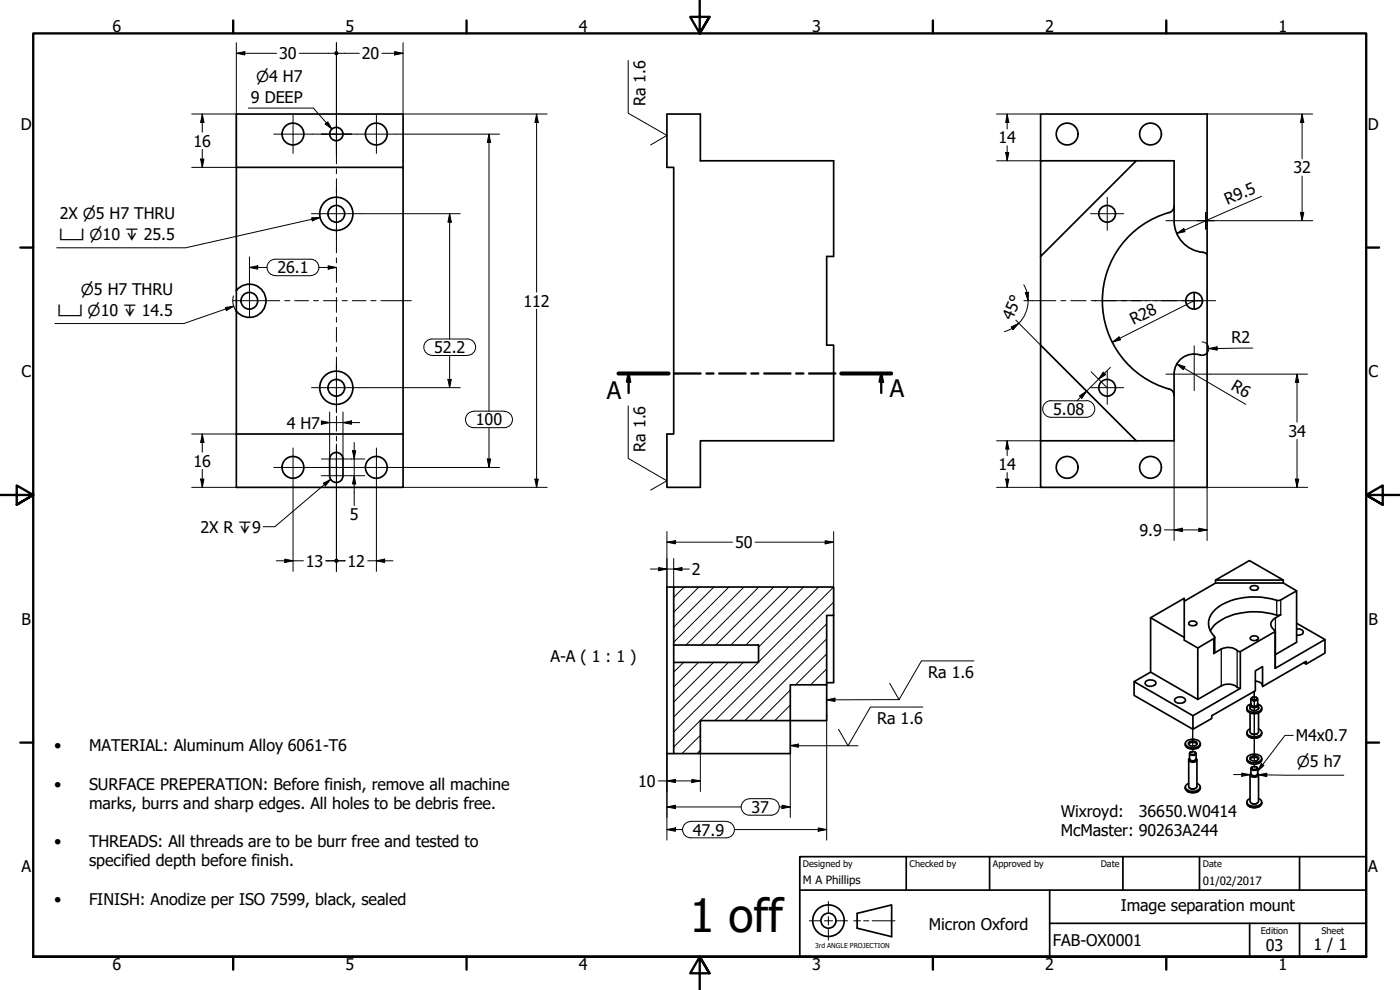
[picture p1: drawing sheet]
<svg xmlns="http://www.w3.org/2000/svg" width="420mm" height="297mm" viewBox="0 0 420 297" stroke-linecap="round" stroke-linejoin="round" font-family="sans-serif">
<!-- layer: Hatch (ISO) -->
<g fill="none" stroke="#000" stroke-width=".3">
<path d="M205.3 176.1l-3.1 3.1M209.7 176.1l-7.5 7.6M214.2 176.1l-12 12.1M218.8 176.1l-16.6 16.6M223.3 176.1l-17.4 17.4M227.7 176.1l-17.3 17.4M232.2 176.1l-17.4 17.4M236.7 176.1l-17.4 17.4M241.2 176.1l-17.4 17.4M245.7 176.1l-18.1 18.1M250.2 176.1l-22.6 22.5M205.2 198.7l-3 3"/>
<path d="M209.6 198.7l-7.4 7.5M214.1 198.7l-11.9 12M218.6 198.7l-16.4 16.4M223.1 198.7l-20.9 20.9M227.6 198.7l-25.4 25.4M248.1 196.2l-9.3 9.3M248.1 191.7l-24.5 24.5M248.1 187.2l-29 29M250.2 180.6l-35.6 35.6M237.2 216.1l-.2 .1M237.2 211.6l-4.7 4.6M237.2 207.1l-9.2 9.1"/>
<path d="M248.1 205.2l-.3 .3M248.1 200.7l-4.8 4.8M210.2 225.1l-1 1M210.2 220.6l-5.5 5.5"/>
</g>
<!-- layer: Visible (ISO) -->
<g fill="none" stroke="#000" stroke-width=".51">
<path d="M200.2 34.2h10v14h40v28.7h-2.1v26.7h2.1v28.7h-40v13.9h-10v-16h2v-80h-2zM70.9 50.2h50.1v80h-50.1M121 50.2v-16h-50.1v112h50.1v-16M312.3 48.2v-14h50v112h-50v-13.9M312.3 48.2h28.7l-28.7 28.7zM341 48.2h11.4v13.6a15.3 15.3 0 0 0 1.1 9 10.2 10.2 0 0 0 8.2 5.1l.6 .5M312.3 76.9v26.7M352.4 61.9l-.4 1.2a4.1 4.1 0 0 1-2.9 1.2 27.5 27.5 0 0 0-18.2 27.1 27.5 27.5 0 0 0 20.4 25.5l.9 .9 .2 .8M70.9 87.2a5 5 0 0 1 7.3-.6 5 5 0 0 1 0 7.3 5 5 0 0 1-7.3-.6M312.3 103.6l28.7 28.7h-28.7zM360.2 106.5a6 6 0 0 0-7.8 5.8v20h-11.4M362.3 105.9l-.8 .6h-1.3"/>
<path d="M98.9 142.8a2 2 0 0 0 2 2 2 2 0 0 0 2-2M98.9 142.7v-5a2 2 0 0 1 2-2 2 2 0 0 1 2 2v5M202.2 176.1h48v8.5h-2.1v20.9h-10.9v10.7h-27v9.9h-8v-27.4h25.4v-5.2h-25.4zM202.2 176.1h-2v50h2M364.8 174.9v-.9h20.3v.9M364.8 174l10.2-5.8 10.1 5.8M364.8 174.9h20.3M364.8 174.9l-9.4 5.5M375.5 175.9l.9-.2a.86 .86 0 0 1 1.2 .9 1.58 1.58 0 0 1-2.4-.2zM385.1 174.9l4 2.4M202.2 193.5v5.2M250.2 184.6v20.2h-2.1"/>
<path d="M345.3 185.3l10.1 5.9v.9l4.1 2.3M345.3 185.3l10.1-5.8v11.7M345.3 185.3v16.4M356.8 186.8a1.58 1.58 0 0 1 2.4 .3 1.45 1.45 0 0 1-2.5 0zM363.2 189.3a11.2 11.2 0 0 1 7.3-5 23.8 23.8 0 0 1 13 .3l.9-.1a4.3 4.3 0 0 0-3 2.7 2.51 2.51 0 0 0 1.3 2.1v.2M364.6 191.2v4.5l-.4 .4a7.3 7.3 0 0 1 4.2-1.9l1.4 .2 1.7 1 .7 .1M372.2 195.5l10.5-6v11l14.9-8.6v4l-5.6 3.3v-.8l-13.1 7.6v-6l-2.2 1.3v5.9l-13 7.5v.9l-5.7 3.2v-4.1l14.2-8.1zM375.5 191l.4-.2a1.48 1.48 0 0 1 1.8 .7 1.5 1.5 0 0 1-2.5 0zM382.7 196.5l6.4-3.8v-15.4l-4.7 2.7a2.82 2.82 0 0 1-2.7-.3 21.2 21.2 0 0 0-16.1 2.4 5.6 5.6 0 0 0-1.9 8l.7 .8 .1 .5-5 3v15.5l7-4.1a4.8 4.8 0 0 1 5.4 .7l.3 .1M382.7 189.4v11.1M389.1 188.7a1.28 1.28 0 0 1 1.4 .1 1.28 1.28 0 0 1 .5 1.3l-1.3 .5-.6-.1M389.1 187l8.5 4.9"/>
<path d="M391.2 198.8l.8 .4M248.1 205.5v10.7h-10.9v9.9h-27M340.4 204.5v4.1l17.6 10.2M343.9 204.4a2.28 2.28 0 0 1 3 .4 1.61 1.61 0 0 1-2.5 1 .81 .81 0 0 1-.7-.5 .81 .81 0 0 1 .2-.9zM352.6 209.8a1.94 1.94 0 0 1 3.2 .4 2.01 2.01 0 0 1-3.3-.1zM359.5 209.9l-14.2-8.2-4.9 2.8 17.6 10.2M374.2 219.8a1.56 1.56 0 0 0 1.9 1.6 1.89 1.89 0 0 0 2.6-1.6M374.2 212.4a1.57 1.57 0 0 0 1.9 1.7 2.15 2.15 0 0 0 2.6-1.3v-.4M375.2 218.7a1.08 1.08 0 0 0-1 1.1 1.08 1.08 0 0 0 1 1 2.75 2.75 0 0 0 3.5-.9 1.29 1.29 0 0 0-1-1.2M375.2 213.9v5.7a1.5 1.5 0 0 0 2.5 0v-5.7M375.2 212.1a1.29 1.29 0 0 0 1.2 1.1 1.29 1.29 0 0 0 1.3-1.1M375.2 211.6v1"/>
<path d="M375.3 211.3a1.11 1.11 0 0 0-1.1 1.1 1.11 1.11 0 0 0 1 1.1l1.2 .2a1.75 1.75 0 0 0 2.3-1.5l-.6-.7-.5-.2M375.4 209.7v1.6a1.19 1.19 0 0 0 2 0v-1.6M375.4 211.2l-.2 .5a1.59 1.59 0 0 0 2.5 0l-.3-.5M375.6 211.6a.99 .99 0 0 0 1.7 0M375.7 209.3l.7-.2 .9 .4a.88 .88 0 0 1-.8 .6 .88 .88 0 0 1-.9-.6zM375.9 209.2l-.4 .3a.97 .97 0 0 0 .9 .8 .97 .97 0 0 0 1-.8l-.4-.3M376.7 204.3l.7 .2a1.89 1.89 0 0 1 1.5 1.1M377.7 211.6v1M355.7 236.1a1.65 1.65 0 0 0 1.9 1.7h.7a1.66 1.66 0 0 0 1.9-1.7M355.7 223.1a1.65 1.65 0 0 0 1.9 1.7h.7a1.66 1.66 0 0 0 1.9-1.7M356.1 222.4a3.1 3.1 0 0 1 4 .3 1.54 1.54 0 0 1-1.8 1.7h-.7a1.61 1.61 0 0 1-1.8-1.7zM356.4 237.4a3.1 3.1 0 0 0 3.1 0"/>
<path d="M356.7 223.3a1.82 1.82 0 0 1 2.5 0M356.7 235.1a1.12 1.12 0 0 0-.8 1.6 3 3 0 0 0 4.3-.4 1.12 1.12 0 0 0-1-1.2M356.7 228v8a1.45 1.45 0 0 0 2.5 0v-8M356.9 222.7l.3-.3 .9-.1a.92 .92 0 0 1 1.1 1.1 1.49 1.49 0 0 1-2.5-.5zM357 226.1v1.6a1.13 1.13 0 0 0 2 0v-1.6M357 227.6l-.3 .2a1.33 1.33 0 0 0 1.2 .9 1.33 1.33 0 0 0 1.3-.7l-.2-.4M357.1 236.5a1.47 1.47 0 0 0 1.7 0M357.1 228a.99 .99 0 0 0 1.7 0M357.3 225.7l.7-.2 .8 .4a.87 .87 0 0 1-.9 .5 .87 .87 0 0 1-.8-.5zM357.4 225.6l-.4 .5a1.18 1.18 0 0 0 2 0l-.4-.5M374.2 227.6a1.63 1.63 0 0 0 1.9 1.7 1.96 1.96 0 0 0 2.6-1.7M374.5 226.9a3.2 3.2 0 0 1 4.1 .3 1.48 1.48 0 0 1-1.9 1.6 2.15 2.15 0 0 1-2.5-1.2z"/>
<path d="M374.8 221.1a3.5 3.5 0 0 0 3.2 0M375.2 239.6a1.08 1.08 0 0 0-1 1.1 1.08 1.08 0 0 0 1 1 2.34 2.34 0 0 0 3.5-1.2l-1-.9M375.2 232.5v8a1.44 1.44 0 0 0 2.5 0v-8M375.2 227.8a1.8 1.8 0 0 1 2.5 0M375.3 227.1l.8-.3a1.02 1.02 0 0 1 1.1 .1 1.02 1.02 0 0 1 .4 1 1.78 1.78 0 0 1-2.5-.2zM375.4 230.6v1.6a1.19 1.19 0 0 0 2 0v-1.6M375.4 232l-.2 .3a1.11 1.11 0 0 0 1.7 .9 .72 .72 0 0 0 .7-.9l-.2-.3M375.6 232.5a.99 .99 0 0 0 1.7 0M375.6 220.2l.8 .2 .9-.2M375.7 230.2l.5-.2a.78 .78 0 0 1 1.1 .5 1.08 1.08 0 0 1-1.7 0zM375.9 230.1l-.5 .5a1.25 1.25 0 0 0 2 0l-.4-.5M374.2 240.7a1.56 1.56 0 0 0 1.9 1.6h.6a1.56 1.56 0 0 0 2-1.6"/>
<path d="M374.8 241.9a3.1 3.1 0 0 0 3.2 0M375.6 241l.4 .2 1.3-.2"/>
<circle cx="87.9" cy="40.2" r="3.3"/>
<circle cx="100.9" cy="40.2" r="2"/>
<circle cx="112.9" cy="40.2" r="3.3"/>
<circle cx="320.3" cy="40.2" r="3.3"/>
<circle cx="345.3" cy="40.2" r="3.3"/>
<circle cx="100.9" cy="64.2" r="2.51"/>
<circle cx="100.9" cy="64.2" r="5"/>
<circle cx="332.3" cy="64.2" r="2.51"/>
<circle cx="74.8" cy="90.3" r="2.51"/>
<circle cx="358.4" cy="90.3" r="2.51"/>
<circle cx="100.9" cy="116.3" r="2.51"/>
<circle cx="100.9" cy="116.3" r="5"/>
<circle cx="332.3" cy="116.3" r="2.51"/>
<circle cx="87.9" cy="140.2" r="3.3"/>
<circle cx="112.9" cy="140.2" r="3.3"/>
<circle cx="320.3" cy="140.2" r="3.3"/>
<circle cx="345.3" cy="140.2" r="3.3"/>
</g>
<!-- layer: Tweak Trail (ISO) -->
<path d="M376.4 207.4v2.1zM357.9 223.3v-4.5v5M357.9 224.8v1.1M376.4 227.8v-20.4v20.9M376.4 229.3v1.1" fill="none" stroke="#000" stroke-width=".3"/>
<!-- layer: Visible Narrow (ISO) -->
<path d="M364.2 191.6v4.5M366.5 194.7v11.1M371.3 195.2v11M382.8 185.4v11M383.2 180.1v4.5M384.4 180v4.5" fill="none" stroke="#000" stroke-width=".38"/>
<!-- layer: Section Line (ISO) -->
<g fill="none" stroke="#000" stroke-width=".7">
<path d="M185.6 112.1h15.1M188.7 112.1l.4 2.4h-.9zM188.7 112.1v5.8M202.4 112.1h7.8M212 112.1h2.1M215.8 112.1h8M225.5 112.1h2.1M229.4 112.1h7.8M239 112.1h2.1M242.8 112.1h7.9M252.5 112.1h15M264.5 112.1l.5 2.4h-1z"/>
<path d="M264.5 112.1v5.8"/>
</g>
<path d="M185.6 112.1h15.1M252.5 112.1h15" fill="none" stroke="#000" stroke-width="1.2"/>
<g fill="#000">
<path d="M188.7 112.1l.4 2.4h-.9z" fill-rule="evenodd"/>
<path d="M264.5 112.1l.5 2.4h-1z" fill-rule="evenodd"/>
</g>
<!-- layer: Border (ISO) -->
<g fill="none" stroke="#000" stroke-width=".7">
<path d="M70 6.1v3.9M140 6.1v3.9M210 0v10l-2.9-4.9h5.8l-2.9 4.9 2.9-4.9M280 6.1v3.9M350 6.1v3.9M6.1 74.3h3.9M410 74.3h3.9M0 148.5h10l-5-2.8v5.7l5-2.9-5 2.9M420 148.5h-10l5-2.8v5.7l-5-2.9 5 2.9M6.1 222.8h3.9M410 222.8h3.9M10 287.1v-277.1h400v277.1h-400h400"/>
<path d="M70 287.1v3.8M140 287.1v3.8M212.9 292l-2.9-4.9 2.9 4.9h-5.8l2.9-4.9v9.9M280 287.1v3.8M350 287.1v3.8"/>
</g>
<!-- layer: Sketch Geometry (ANSI) -->
<path d="M242.9 276.3h3.2M247.4 276.3h2.5M248.6 270.5v3.3M248.6 275v2.5M248.6 278.8v3.3M251.1 276.3h3.3M256.2 276.3h2.1M259.2 276.3h1.5M261.7 276.3h6.9" fill="none" stroke="#000" stroke-width=".3"/>
<g fill="none" stroke="#000" stroke-width=".51">
<path d="M257.2 274.1l10.4-2.6v9.5l-10.4-2.5z"/>
<circle cx="248.6" cy="276.2" r="4.7"/>
<circle cx="248.6" cy="276.2" r="2.25"/>
</g>
<!-- layer: Title (ISO) -->
<path d="M240 257h170v30.1h-170zM272 257v10.1M297 257v10.1M337 257v10.1M360 257v10.1M390 257v10.1M240 267.1h170M315 277h95M315 267.1v20M375 277v10.1M390 277v10.1" fill="none" stroke="#000" stroke-width=".51"/>
<!-- layer: Center Mark (ISO) -->
<g fill="none" stroke="#000" stroke-width=".3">
<path d="M87.9 34.5v11.5M101 35.7v9.1M113 34.5v11.5M96.5 40.2h9M101 56.6v15M101 40.2v6.6M332.3 59.2v9.9M93.5 64.1h15M327.3 64.1h9.9M349.9 66.2h12h-2.6M361.9 63.7v2.5v-2.5M361.9 68.8v-2.6v2.6"/>
<path d="M364.4 66.2h-2.5h2.5M74.9 85.3v9.9M328.4 90.2h14M343.9 90.2h1.5M346.8 90.2h11.6h-2.5M358.4 87.7v2.5v-2.5M358.4 92.8v-2.6v2.6M360.9 90.2h-2.5h2.5M93.5 116.3h15M101 108.8v15M327.3 116.3h9.9M332.3 111.4v9.9"/>
<path d="M349.9 112.3h13.4M358.4 103.7v13.5M87.9 134.4v11.6M96.5 137.7h9M101 133.2v9.5M101 137.7v9.5M113 134.4v11.6M96.5 142.7h9"/>
</g>
<!-- layer: Centerline (ISO) -->
<g fill="none" stroke="#000" stroke-width=".3">
<path d="M101 35.7v13.4M82.2 40.2h16M99.7 40.2h1.5M101 50.7v1.4M101 53.6v4.4M101 59.5v1.6M102.7 40.2h16M101 62.5v4.5M101 68.4v1.6M101 71.5v4.4M101 77.4v1.5M69.8 90.2h14.1"/>
<path d="M85.5 90.2h1.5M88.5 90.2h4.1M94.1 90.2h1.5M97.1 90.2h4.1M101 80.4v4.4M101 86.3v1.5M101 89.3v4.4M101 95.2v1.5M101 98.2v4.4M102.7 90.2h1.5M105.7 90.2h4.2M111.3 90.2h1.5"/>
<path d="M114.3 90.2h9.1M309.8 90.2h7.1M318.4 90.2h1.4M321.4 90.2h4.5M327.5 90.2h1.4M330.5 90.2h4.5M336.5 90.2h1.5M339.5 90.2h4.6M345.6 90.2h1.5M348.6 90.2h4.6M354.7 90.2h1.5M357.7 90.2h7.1"/>
<path d="M101 104.1v1.5M101 107.1v4.4M101 113v1.5M101 116v4.4M101 121.9v1.5M101 124.9v4.4M101 130.9v1.4M101 133.8v13.4M82.2 140.3h16M96.5 140.3h6.4M99.7 140.3h1.5M102.7 140.3h16"/>
</g>
<!-- layer: Dimension (ISO) -->
<g fill="none" stroke="#000" stroke-width=".3">
<path d="M70.9 16l2.6-.5v1zM70.9 16h12.1M70.9 12.8v37.4h-13.4M89.8 16h10.5M101 12.8v22.9M101.6 16h6.2M114.6 16h6.4M118.4 15.5l2.6 .5-2.6 .5zM121 12.8v21.4h43.2M57.5 34.2h13.4M60.7 34.2l.5 2.6h-1zM60.7 34.2v5.5"/>
<path d="M161 34.2l.5 2.6h-1zM161 34.2v53.5M299.1 34.2h13.2M302.3 34.2l.5 2.6h-1zM302.3 34.2v4.5M362.3 34.2h31.7M390.8 34.2l.5 2.6h-1zM390.8 34.2v13.5M60.2 47.7h1l-.5 2.5zM60.7 44.8v5.4M118.7 40.2h31.2M146.7 40.2l.6 2.5h-1.1z"/>
<path d="M146.7 40.2v83.2M299.1 48.2h13.2M301.8 45.8h1l-.5 2.4zM302.3 43.7v4.5M378.6 58.9l-25.4 11.1M390.8 52.8v13.4M74.9 77.1v8.2M93.2 77.8h-10.6a2.44 2.44 0 0 0-2.5 2.4 2.44 2.44 0 0 0 2.5 2.5M93.3 77.8a2.44 2.44 0 0 1 2.4 2.4 2.44 2.44 0 0 1-2.5 2.5M98.5 79.7l2.5 .5-2.5 .6zM108.5 64.1h29.6M134.9 64.1l.5 2.6h-1z"/>
<path d="M134.9 64.1v37.6M353.2 70l2.1-1.4 .4 .9zM364.4 66.2h29.6M390.3 63.7h1l-.5 2.5zM74.9 80.2l2.4-.5v1.1zM74.9 80.2h5.2M82.6 82.7h10.6M95.7 80.2h5.3M161 92.8v53.4M303.5 98.1l2.3-1.1-1.8 1.9zM304.9 96.1l7.4 7.5M307.3 85.5l.9 2.3"/>
<path d="M307.3 90.2h2.5M307.7 87.8l1-.1-.2 2.5zM308.2 87.7l.3 2.5M308.5 90.3a9.6 9.6 0 0 1-4.7 8.2l-2.3 1M358.4 90.2l-24.6 12.5M108.5 116.3h29.6M129.6 106.6a2.44 2.44 0 0 1-2.4-2.5 2.44 2.44 0 0 1 2.5-2.4h10.6a2.44 2.44 0 0 1 2.4 2.5 2.44 2.44 0 0 1-2.4 2.4M129.7 106.7h10.6M134.4 113.8h1l-.5 2.5zM134.9 106.7v9.6M324 118.8l2.1-1.5-1.4 2.2zM327.5 111.6l4.7 4.7"/>
<path d="M331.1 111.7l.8 .7-2.2 1.4zM333.2 110.2l-10 10.1M333.8 102.7l2.1-1.6 .4 .9zM353.2 109.2l2.4 .8-.5 .9zM353.2 109.2l20.7 12.1M360.7 102.6a2 2 0 0 1 1.9 1.2 2 2 0 0 1-.3 2.1M362.8 104.6l2.5-.5v1zM363.3 112.3h29.1M376 104.4l-13.2 .2M389.3 112.3l.5 2.4h-1.1zM389.3 112.3v14.4M57.5 130.2h13.4"/>
<path d="M60.7 130.2l.5 2.6h-1zM60.7 130.2v5.5M96.5 126.3l2.4 .5-2.4 .5zM96.5 126.8h11.4M98.9 123.6v14.1M102.9 126.8l2.6-.5v1zM102.9 123.6v14.1M105.5 137.7h4M105.8 135.2h.9l-.4 2.5zM106.3 132.8v18.9M142.1 123.4a2.44 2.44 0 0 0-2.4 2.5 2.44 2.44 0 0 0 2.5 2.4h9.2a2.44 2.44 0 0 0 2.4-2.4 2.44 2.44 0 0 0-2.4-2.5M142.2 123.4h9.1"/>
<path d="M146.2 137.7h1.1l-.6 2.6zM146.7 128.3v12M299.1 132.3h13.2M302.3 132.3l.5 2.4h-1zM302.3 132.3v4.4M315.4 120.3h10.7M315.4 120.2a2.51 2.51 0 0 0-2.5 2.5 2.51 2.51 0 0 0 2.5 2.5h10.6a2.51 2.51 0 0 0 2.5-2.5 2.51 2.51 0 0 0-2.5-2.5M352.4 132.3v29.9M389.3 131.8v14.4M57.5 146.2h13.4M60.2 143.7h1l-.5 2.5zM60.7 140.8v5.4"/>
<path d="M87.9 146v25.4M101 147.2v24.2M105.5 142.7h4M106.3 142.7l.4 2.5h-.9zM113 146v25.4M118.7 140.3h31.2M121 146.2h43.2M160.5 143.7h1l-.5 2.5zM200.2 159.5v16.6M250.2 159.5v16.6M299.1 146.2h13.2M301.8 143.7h1l-.5 2.5z"/>
<path d="M302.3 141.8v4.4M349.4 159h12.9M352.4 159l2.4-.5v1zM359.8 158.5l2.5 .5-2.5 .5zM388.7 143.7h1.1l-.5 2.5zM392.4 146.2h-30.1v16M82.9 168.3h8.2M85.5 167.8l2.4 .5-2.4 .5zM97.8 168.3h5.8M110.4 168.3h7.5M113 168.3l2.4-.5v1zM195.2 170.7h11.7"/>
<path d="M197.7 170.3l2.5 .4-2.5 .5zM200.2 162.7l2.5-.5v1zM200.2 162.7h19.6M202.2 170.7l2.5-.4v.9zM202.2 167.6v8.5M226.6 162.7h23.6M247.6 162.2l2.6 .5-2.6 .5zM248.1 214.7v37.4M197.5 234.3h12.7M200.2 234.3l2.5-.4v.9zM200.2 226.1v26M207.6 233.9l2.6 .4-2.6 .5z"/>
<path d="M210.2 226.1v11.4M224.9 239.7a2.44 2.44 0 0 0-2.5 2.4 2.44 2.44 0 0 0 2.5 2.5M224.9 239.6h6.6M231.4 239.7a2.44 2.44 0 0 1 2.5 2.4 2.44 2.44 0 0 1-2.5 2.5h-6.5M237.2 226.1v19.2M370.2 232.4l5 .1M372.7 232l2.5 .5-2.5 .4zM377.7 232.5l2.5-.5v1zM380.2 232.5h-2.5l25.6 .1M200.2 242.1l2.5-.5v1zM200.2 248.9l2.5-.5v1zM200.2 242.1h22.2"/>
<path d="M200.2 248.9h4.7M207.3 246.5a2.44 2.44 0 0 0-2.4 2.5 2.44 2.44 0 0 0 2.4 2.4h10.7a2.44 2.44 0 0 0 2.4-2.5 2.44 2.44 0 0 0-2.4-2.4M207.3 246.4h10.6M220.4 248.9h27.7M233.9 242.1h3.3M234.7 241.6l2.5 .5-2.5 .5zM245.6 248.4l2.5 .5-2.5 .5z"/>
</g>
<g fill="#000">
<path d="M70.9 16l2.6-.5v1z" fill-rule="evenodd"/>
<path d="M118.4 15.5l2.6 .5-2.6 .5z" fill-rule="evenodd"/>
<path d="M60.7 34.2l.5 2.6h-1z" fill-rule="evenodd"/>
<path d="M161 34.2l.5 2.6h-1z" fill-rule="evenodd"/>
<path d="M302.3 34.2l.5 2.6h-1z" fill-rule="evenodd"/>
<path d="M390.8 34.2l.5 2.6h-1z" fill-rule="evenodd"/>
<path d="M60.2 47.7h1l-.5 2.5z" fill-rule="evenodd"/>
<path d="M146.7 40.2l.6 2.5h-1.1z" fill-rule="evenodd"/>
<path d="M301.8 45.8h1l-.5 2.4z" fill-rule="evenodd"/>
<path d="M74.9 80.2l2.4-.5v1.1z" fill-rule="evenodd"/>
<path d="M134.9 64.1l.5 2.6h-1z" fill-rule="evenodd"/>
<path d="M353.2 70l2.1-1.4 .4 .9z" fill-rule="evenodd"/>
<path d="M390.3 63.7h1l-.5 2.5z" fill-rule="evenodd"/>
<path d="M98.5 79.7l2.5 .5-2.5 .6z" fill-rule="evenodd"/>
<path d="M303.5 98.1l2.3-1.1-1.8 1.9z" fill-rule="evenodd"/>
<path d="M307.7 87.8l1-.1-.2 2.5z" fill-rule="evenodd"/>
<path d="M134.4 113.8h1l-.5 2.5z" fill-rule="evenodd"/>
<path d="M324 118.8l2.1-1.5-1.4 2.2z" fill-rule="evenodd"/>
<path d="M331.1 111.7l.8 .7-2.2 1.4z" fill-rule="evenodd"/>
<path d="M333.8 102.7l2.1-1.6 .4 .9z" fill-rule="evenodd"/>
<path d="M353.2 109.2l2.4 .8-.5 .9z" fill-rule="evenodd"/>
<path d="M362.8 104.6l2.5-.5v1z" fill-rule="evenodd"/>
<path d="M389.3 112.3l.5 2.4h-1.1z" fill-rule="evenodd"/>
<path d="M60.7 130.2l.5 2.6h-1z" fill-rule="evenodd"/>
<path d="M96.5 126.3l2.4 .5-2.4 .5z" fill-rule="evenodd"/>
<path d="M102.9 126.8l2.6-.5v1z" fill-rule="evenodd"/>
<path d="M105.8 135.2h.9l-.4 2.5z" fill-rule="evenodd"/>
<path d="M146.2 137.7h1.1l-.6 2.6z" fill-rule="evenodd"/>
<path d="M302.3 132.3l.5 2.4h-1z" fill-rule="evenodd"/>
<path d="M60.2 143.7h1l-.5 2.5z" fill-rule="evenodd"/>
<path d="M106.3 142.7l.4 2.5h-.9z" fill-rule="evenodd"/>
<path d="M160.5 143.7h1l-.5 2.5z" fill-rule="evenodd"/>
<path d="M301.8 143.7h1l-.5 2.5z" fill-rule="evenodd"/>
<path d="M352.4 159l2.4-.5v1z" fill-rule="evenodd"/>
<path d="M359.8 158.5l2.5 .5-2.5 .5z" fill-rule="evenodd"/>
<path d="M388.7 143.7h1.1l-.5 2.5z" fill-rule="evenodd"/>
<path d="M85.5 167.8l2.4 .5-2.4 .5z" fill-rule="evenodd"/>
<path d="M113 168.3l2.4-.5v1z" fill-rule="evenodd"/>
<path d="M197.7 170.3l2.5 .4-2.5 .5z" fill-rule="evenodd"/>
<path d="M200.2 162.7l2.5-.5v1z" fill-rule="evenodd"/>
<path d="M202.2 170.7l2.5-.4v.9z" fill-rule="evenodd"/>
<path d="M247.6 162.2l2.6 .5-2.6 .5z" fill-rule="evenodd"/>
<path d="M200.2 234.3l2.5-.4v.9z" fill-rule="evenodd"/>
<path d="M207.6 233.9l2.6 .4-2.6 .5z" fill-rule="evenodd"/>
<path d="M372.7 232l2.5 .5-2.5 .4z" fill-rule="evenodd"/>
<path d="M377.7 232.5l2.5-.5v1z" fill-rule="evenodd"/>
<path d="M200.2 242.1l2.5-.5v1z" fill-rule="evenodd"/>
<path d="M200.2 248.9l2.5-.5v1z" fill-rule="evenodd"/>
<path d="M234.7 241.6l2.5 .5-2.5 .5z" fill-rule="evenodd"/>
<path d="M245.6 248.4l2.5 .5-2.5 .5z" fill-rule="evenodd"/>
<circle cx="101" cy="16" r=".63"/>
<circle cx="100.9" cy="168.2" r=".62"/>
<circle cx="101" cy="168.3" r=".63"/>
</g>
<!-- layer: Symbol (ISO) -->
<g fill="none" stroke="#000" stroke-width=".3">
<path d="M188.5 18.1v15.9l11.7 6.6-4.9 2.9M74.5 32.4h19.5l5.6 6.3M97.6 37.2l.8-.6 1.2 2.1zM93.5 65.3h2.6l-2.4 1zM96.1 65.3l-40.3 9h-38.8M67.6 92.3l2.6-.4-2.3 1.3zM69.9 90.4l.2 1.5 .8 1.4M70.1 88.8l-.2 1.4M70.2 91.9l-15 5.2h-38.8M188.5 121.8v15.7l11.7 6.8-4.9 2.8M97 145l2.3-1.2-1.6 2zM99.3 143.8l-16.8 14.2h-3.5"/>
<path d="M292.3 198.3h-15.8l-6.7 11.6-2.8-4.9M248.1 210l2.5-.5v1zM270 209.9l-21.9 .1M277 212.1h-15.8l-6.7 11.7-2.8-5M237.2 223.7l2.4-.4v.9zM237.2 223.7l20.3 .1M378.5 229.1l.8 .6-1.9 1.7zM388.1 220.6h-2.5l-8.2 10.8"/>
</g>
<g fill="#000">
<path d="M97.6 37.2l.8-.6 1.2 2.1z" fill-rule="evenodd"/>
<path d="M93.5 65.3h2.6l-2.4 1z" fill-rule="evenodd"/>
<path d="M67.6 92.3l2.6-.4-2.3 1.3z" fill-rule="evenodd"/>
<path d="M97 145l2.3-1.2-1.6 2z" fill-rule="evenodd"/>
<path d="M248.1 210l2.5-.5v1z" fill-rule="evenodd"/>
<path d="M237.2 223.7l2.4-.4v.9z" fill-rule="evenodd"/>
<path d="M378.5 229.1l.8 .6-1.9 1.7z" fill-rule="evenodd"/>
</g>
<text font-size="13.8" x="206.9" y="279.6">1 off</text>
<g font-size="7.2">
<text x="182.1" y="119.7">A</text>
<text x="267" y="119">A</text>
</g>
<g font-size="4.8">
<text x="33.7" y="9.6">6</text>
<text x="103.7" y="9.6">5</text>
<text x="173.7" y="9.6">4</text>
<text x="243.7" y="9.6">3</text>
<text x="313.7" y="9.6">2</text>
<text x="383.7" y="9.6">1</text>
<text x="83.8" y="17.7">30</text>
<text x="108.6" y="17.7">20</text>
<text x="75.3" y="30.8">9 DEEP</text>
<text x="193.7" y="31.9" transform="rotate(-90 193.7 31.9)">Ra 1.6</text>
<text x="6.2" y="38.9">D</text>
<text x="410.5" y="38.9">D</text>
<text x="58" y="44">16</text>
<text x="299.7" y="43">14</text>
<text x="388.2" y="52">32</text>
<text x="17.9" y="65.8">2X ⌀5 H7 THRU</text>
<text x="368.4" y="61.6" transform="rotate(-24 368.4 61.6)">R9.5</text>
<text x="83.2" y="82">26.1</text>
<text x="157.1" y="92">112</text>
<text x="303.8" y="96.3" transform="rotate(-68 303.8 96.3)">45°</text>
<text x="340.2" y="97.6" transform="rotate(-27 340.2 97.6)">R28</text>
<text x="130.3" y="105.9">52.2</text>
<text x="369.6" y="103" transform="rotate(-1 369.6 103)">R2</text>
<text x="6.4" y="113.1">C</text>
<text x="410.7" y="113.1">C</text>
<text x="369.2" y="116.8" transform="rotate(30 369.2 116.8)">R6</text>
<text x="316.1" y="124.5">5.08</text>
<text x="86" y="128.6">4 H7</text>
<text x="142.8" y="127.6">100</text>
<text x="386.7" y="131">34</text>
<text x="193.7" y="135.5" transform="rotate(-90 193.7 135.5)">Ra 1.6</text>
<text x="58" y="140">16</text>
<text x="299.7" y="141">14</text>
<text x="105" y="155.9">5</text>
<text x="60.1" y="159.8">2X R ↧9</text>
<text x="341.9" y="160.8">9.9</text>
<text x="220.6" y="164.5">50</text>
<text x="91.8" y="170">13</text>
<text x="104.3" y="170">12</text>
<text x="207.6" y="172.6">2</text>
<text x="6.4" y="187.4">B</text>
<text x="410.7" y="187.4">B</text>
<text x="165.2" y="198.7">A-A ( 1 : 1 )</text>
<text x="278.6" y="203.4">Ra 1.6</text>
<text x="263.3" y="217.2">Ra 1.6</text>
<text x="16.3" y="225.3">•</text>
<text x="26.7" y="225.3">MATERIAL: Aluminum Alloy 6061-T6</text>
<text x="388.9" y="222.4">M4x0.7</text>
<text x="16.3" y="236.9">•</text>
<text x="26.7" y="236.9">SURFACE PREPERATION: Before finish, remove all machine</text>
<text x="191.5" y="236.1">10</text>
<text x="26.7" y="242.7">marks, burrs and sharp edges. All holes to be debris free.</text>
<text x="225.6" y="243.9">37</text>
<text x="318.3" y="245.1">Wixroyd:</text>
<text x="341.8" y="245.1">36650.W0414</text>
<text x="208" y="250.7">47.9</text>
<text x="318.3" y="250.9">McMaster: 90263A244</text>
<text x="16.3" y="254.2">•</text>
<text x="26.7" y="254.2">THREADS: All threads are to be burr free and tested to</text>
<text x="6.4" y="261.7">A</text>
<text x="26.7" y="260">specified depth before finish.</text>
<text x="410.7" y="261.7">A</text>
<text x="16.3" y="271.4">•</text>
<text x="26.7" y="271.4">FINISH: Anodize per ISO 7599, black, sealed</text>
<text x="336.4" y="273.3">Image separation mount</text>
<text x="278.8" y="279">Micron Oxford</text>
<text x="316" y="283.8">FAB-OX0001</text>
<text x="379.9" y="285.3">03</text>
<text x="394.2" y="285">1 / 1</text>
<text x="33.7" y="290.9">6</text>
<text x="103.7" y="290.9">5</text>
<text x="173.7" y="290.9">4</text>
<text x="243.7" y="290.9">3</text>
<text x="313.7" y="290.9">2</text>
<text x="383.7" y="290.9">1</text>
</g>
<g font-size="4.6">
<text x="76.8" y="24.7">⌀4 H7</text>
<text x="17.8" y="72">⌴ ⌀10 ↧ 25.5</text>
<text x="24.3" y="88.6">⌀5 H7 THRU</text>
<text x="17.2" y="94.7">⌴ ⌀10 ↧ 14.5</text>
<text x="389.2" y="230.2">⌀5 h7</text>
</g>
<g font-size="3.4">
<text x="241" y="265.4">M A Phillips</text>
<text x="361" y="265.5">01/02/2017</text>
</g>
<g font-size="2.7">
<text x="241" y="260.1">Designed by</text>
<text x="273" y="260.1">Checked by</text>
<text x="298" y="260.1">Approved by</text>
<text x="330.3" y="260">Date</text>
<text x="361" y="260">Date</text>
<text x="378.4" y="280.1">Edition</text>
<text x="396.6" y="280.1">Sheet</text>
</g>
<text font-size="2" x="244.6" y="284.5">3rd ANGLE PROJECTION</text>
</svg>
